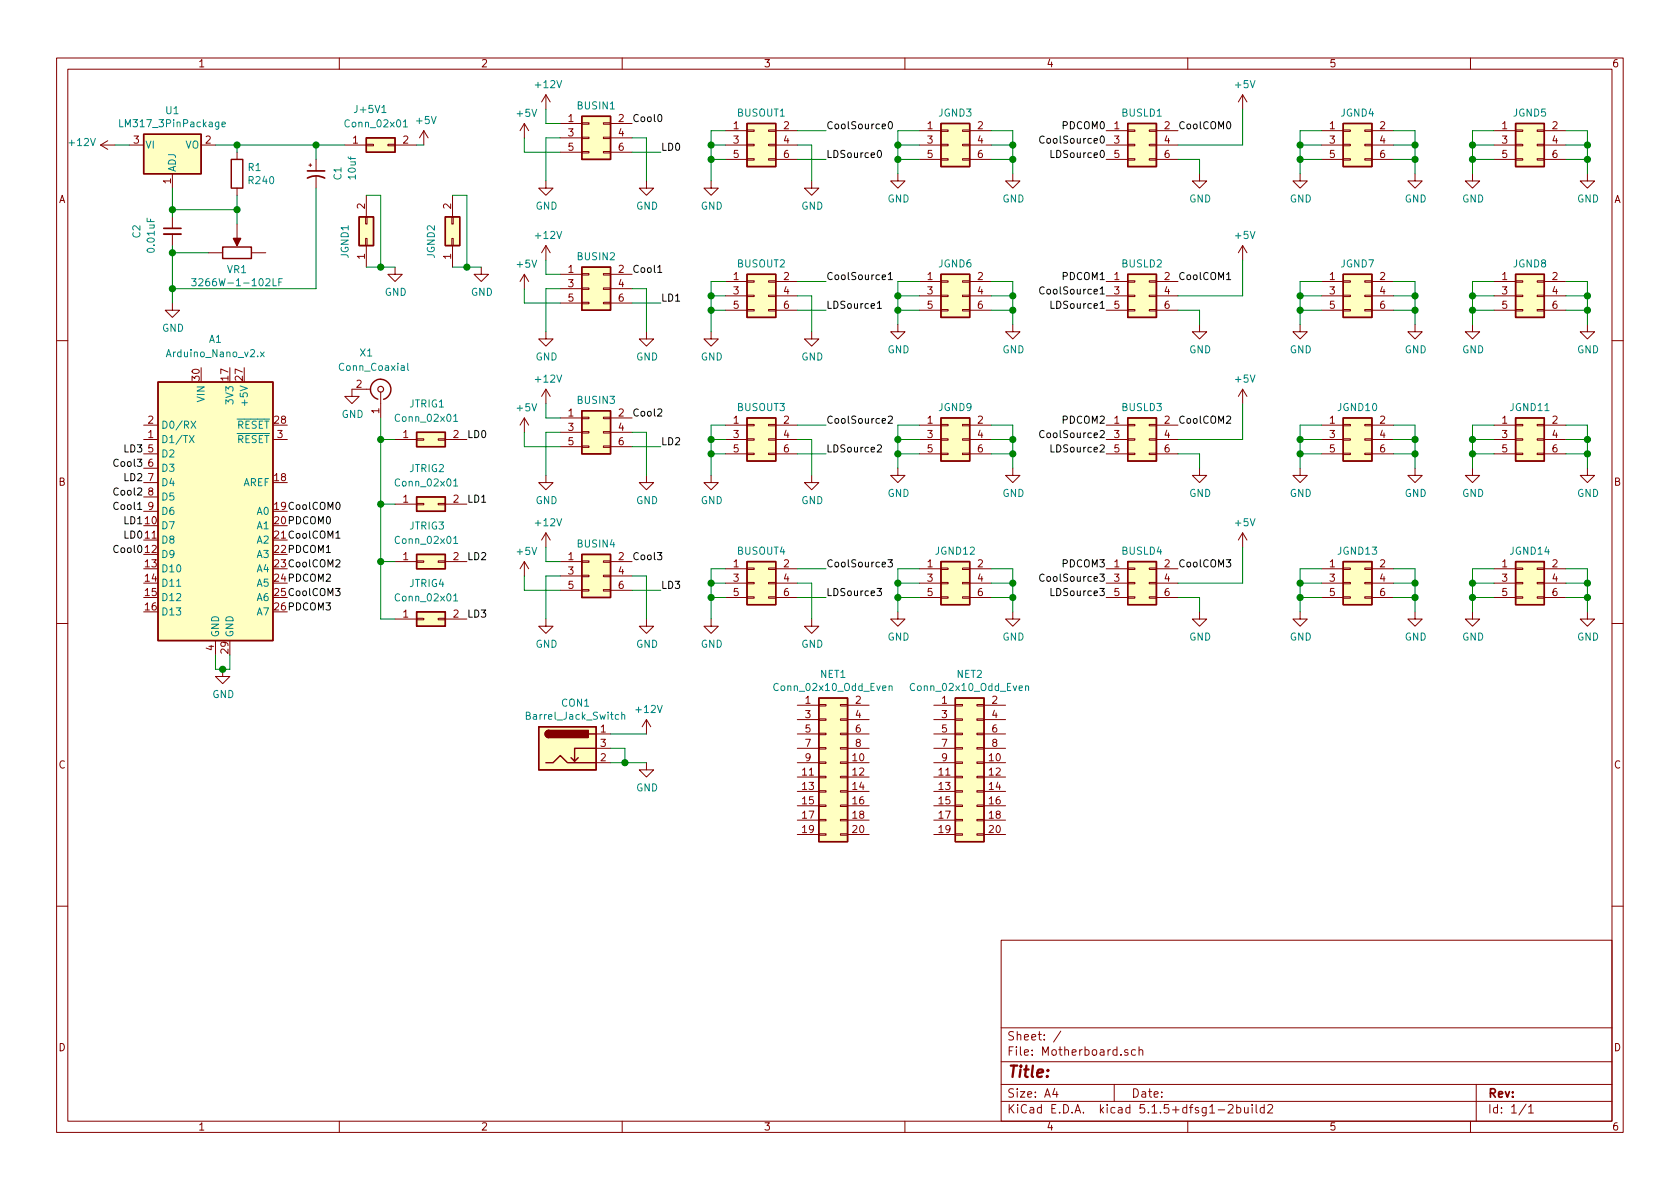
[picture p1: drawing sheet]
<svg xmlns="http://www.w3.org/2000/svg" width="297mm" height="210mm" viewBox="0 0 297 210" stroke-linecap="round" stroke-linejoin="round" font-family="sans-serif">
<g fill="none" stroke="#840000" stroke-width=".18">
<path d="M10 10.3h277v189.9h-277zM12 12.2h273v186.1h-273zM60 10.3v1.9M96.5 16.8v2.5M96.5 16.8l-.7 1.2M96.5 16.8l.8 1.2M110 10.3v1.9M160 10.3v1.9M210 10.3v1.9M219.7 16.8v2.5M219.7 16.8l-.8 1.2M219.7 16.8l.8 1.2"/>
<path d="M260 10.3v1.9M17.8 25.6h2.5M17.8 25.6l1.2 .8M19 24.9l-1.2 .7M22.9 25.6h2.5M30.5 30.7v2.6M30.5 38.3v2.1M35.6 25.6h2.5M41.9 26.9v1.3M41.9 33.3v1.2M41.9 39.6v2.6M54.6 29.2h.5"/>
<path d="M54.9 29v.5M55.9 28.2v2M55.9 31.2v2.1M61 25.6h3.8M64.6 38.3h.3v1.3h-.3zM64.8 25.5h1.2v.3h-1.2zM64.8 34.5v3.8M68.6 25.5h1.2v.3h-1.2zM69.8 25.6h3.9M74.9 23.1l-.7 1.3M74.9 23.1v2.5M74.9 23.1l.8 1.3"/>
<path d="M79.9 38.3h.2v1.3h-.2zM80 34.5v3.8M92.7 21.8v2.6M92.7 21.8l-.8 1.3M92.7 21.8l.8 1.3M96.5 32v1.3h1.3l-1.3 1.2-1.3-1.2h1.3M99.1 21.8h3.8M99.1 24.4h3.8M99.1 26.9h3.8M102.9 26.8h1.2v.2h-1.2zM102.9 21.7h1.2v.3h-1.2zM102.9 24.3h1.2v.2h-1.2z"/>
<path d="M106.7 26.8h1.2v.2h-1.2zM106.7 21.7h1.2v.3h-1.2zM106.7 24.3h1.2v.2h-1.2zM107.9 21.8h3.9M107.9 24.4h3.9M107.9 26.9h3.9M114.3 32v1.3h1.3l-1.3 1.2-1.3-1.2h1.3M125.7 32v1.3h1.3l-1.3 1.2-1.2-1.2h1.2M128.3 23.1h3.8M128.3 25.6h3.8M128.3 28.2h3.8M132.1 28.1h1.2v.2h-1.2z"/>
<path d="M132.1 23h1.2v.2h-1.2zM132.1 25.5h1.2v.3h-1.2zM135.9 28.1h1.3v.2h-1.3zM135.9 23h1.3v.2h-1.3zM135.9 25.5h1.3v.3h-1.3zM137.2 23.1h3.8M137.2 25.6h3.8M137.2 28.2h3.8M143.5 32v1.3h1.3l-1.3 1.2-1.3-1.2h1.3M158.7 30.7v1.3h1.3l-1.3 1.3-1.2-1.3h1.2M162.6 23.1h3.8M162.6 25.6h3.8"/>
<path d="M162.6 28.2h3.8M166.4 28.1h1.2v.2h-1.2zM166.4 23h1.2v.2h-1.2zM166.4 25.5h1.2v.3h-1.2zM170.2 28.1h1.2v.2h-1.2zM170.2 23h1.2v.2h-1.2zM170.2 25.5h1.2v.3h-1.2zM171.4 23.1h3.9M171.4 25.6h3.9M171.4 28.2h3.9M179.1 30.7v1.3h1.2l-1.2 1.3-1.3-1.3h1.3M195.6 23.1h3.8"/>
<path d="M195.6 25.6h3.8M195.6 28.2h3.8M199.4 28.1h1.3v.2h-1.3zM199.4 23h1.3v.2h-1.3zM199.4 25.5h1.3v.3h-1.3zM203.2 28.1h1.3v.2h-1.3zM203.2 23h1.3v.2h-1.3zM203.2 25.5h1.3v.3h-1.3zM204.5 23.1h3.8M204.5 25.6h3.8M204.5 28.2h3.8M212.1 30.7v1.3h1.3l-1.3 1.3-1.3-1.3h1.3"/>
<path d="M229.9 30.7v1.3h1.2l-1.2 1.3-1.3-1.3h1.3M233.7 23.1h3.8M233.7 25.6h3.8M233.7 28.2h3.8M237.5 28.1h1.3v.2h-1.3zM237.5 23h1.3v.2h-1.3zM237.5 25.5h1.3v.3h-1.3zM241.3 28.1h1.3v.2h-1.3zM241.3 23h1.3v.2h-1.3zM241.3 25.5h1.3v.3h-1.3zM242.6 23.1h3.8M242.6 25.6h3.8"/>
<path d="M242.6 28.2h3.8M250.2 30.7v1.3h1.3l-1.3 1.3-1.3-1.3h1.3M260.3 30.7v1.3h1.3l-1.3 1.3-1.2-1.3h1.2M264.2 23.1h3.8M264.2 25.6h3.8M264.2 28.2h3.8M268 28.1h1.2v.2h-1.2zM268 23h1.2v.2h-1.2zM268 25.5h1.2v.3h-1.2zM271.8 28.1h1.2v.2h-1.2zM271.8 23h1.2v.2h-1.2zM271.8 25.5h1.2v.3h-1.2z"/>
<path d="M273 23.1h3.9M273 25.6h3.9M273 28.2h3.9M280.7 30.7v1.3h1.2l-1.2 1.3-1.3-1.3h1.3M30.5 53.6v1.3h1.2l-1.2 1.2-1.3-1.2h1.3M30.5 41.4v2M36.8 44.7h2.6M44.4 44.7h2.6M64.6 42.2h.3v1.2h-.3zM64.8 43.4v3.8M69.8 47.2v1.3h1.3l-1.3 1.3-1.2-1.3h1.2M79.9 42.2h.2v1.2h-.2z"/>
<path d="M80 43.4v3.8M85.1 47.2v1.3h1.3l-1.3 1.3-1.3-1.3h1.3M92.7 48.5v2.5M92.7 48.5l-.8 1.3M92.7 48.5l.8 1.3M96.5 58.7v1.2h1.3l-1.3 1.3-1.3-1.3h1.3M96.5 43.4v2.6M96.5 43.4l-.7 1.3M96.5 43.4l.8 1.3M99.1 48.5h3.8M99.1 51h3.8M99.1 53.6h3.8"/>
<path d="M102.9 53.5h1.2v.2h-1.2zM102.9 48.4h1.2v.2h-1.2zM102.9 50.9h1.2v.3h-1.2zM106.7 53.5h1.2v.2h-1.2zM106.7 48.4h1.2v.2h-1.2zM106.7 50.9h1.2v.3h-1.2zM107.9 48.5h3.9M107.9 51h3.9M107.9 53.6h3.9M114.3 58.7v1.2h1.3l-1.3 1.3-1.3-1.3h1.3M125.7 58.7v1.2h1.3l-1.3 1.3-1.2-1.3h1.2M128.3 49.8h3.8"/>
<path d="M128.3 52.3h3.8M128.3 54.9h3.8M132.1 54.7h1.2v.3h-1.2zM132.1 49.7h1.2v.2h-1.2zM132.1 52.2h1.2v.2h-1.2zM135.9 54.7h1.3v.3h-1.3zM135.9 49.7h1.3v.2h-1.3zM135.9 52.2h1.3v.2h-1.3zM137.2 49.8h3.8M137.2 52.3h3.8M137.2 54.9h3.8M143.5 58.7v1.2h1.3l-1.3 1.3-1.3-1.3h1.3"/>
<path d="M158.7 57.4v1.3h1.3l-1.3 1.2-1.2-1.2h1.2M162.6 49.8h3.8M162.6 52.3h3.8M162.6 54.9h3.8M166.4 54.7h1.2v.3h-1.2zM166.4 49.7h1.2v.2h-1.2zM166.4 52.2h1.2v.2h-1.2zM170.2 54.7h1.2v.3h-1.2zM170.2 49.7h1.2v.2h-1.2zM170.2 52.2h1.2v.2h-1.2zM171.4 49.8h3.9M171.4 52.3h3.9"/>
<path d="M171.4 54.9h3.9M179.1 57.4v1.3h1.2l-1.2 1.2-1.3-1.2h1.3M195.6 49.8h3.8M195.6 52.3h3.8M195.6 54.9h3.8M199.4 54.7h1.3v.3h-1.3zM199.4 49.7h1.3v.2h-1.3zM199.4 52.2h1.3v.2h-1.3zM203.2 54.7h1.3v.3h-1.3zM203.2 49.7h1.3v.2h-1.3zM203.2 52.2h1.3v.2h-1.3zM204.5 49.8h3.8"/>
<path d="M204.5 52.3h3.8M204.5 54.9h3.8M212.1 57.4v1.3h1.3l-1.3 1.2-1.3-1.2h1.3M219.7 43.4v2.6M219.7 43.4l-.8 1.3M219.7 43.4l.8 1.3M229.9 57.4v1.3h1.2l-1.2 1.2-1.3-1.2h1.3M233.7 49.8h3.8M233.7 52.3h3.8M233.7 54.9h3.8M237.5 54.7h1.3v.3h-1.3zM237.5 49.7h1.3v.2h-1.3z"/>
<path d="M237.5 52.2h1.3v.2h-1.3zM241.3 54.7h1.3v.3h-1.3zM241.3 49.7h1.3v.2h-1.3zM241.3 52.2h1.3v.2h-1.3zM242.6 49.8h3.8M242.6 52.3h3.8M242.6 54.9h3.8M250.2 57.4v1.3h1.3l-1.3 1.2-1.3-1.2h1.3M260.3 57.4v1.3h1.3l-1.3 1.2-1.2-1.2h1.2M264.2 49.8h3.8M264.2 52.3h3.8M264.2 54.9h3.8"/>
<path d="M268 54.7h1.2v.3h-1.2zM268 49.7h1.2v.2h-1.2zM268 52.2h1.2v.2h-1.2zM271.8 54.7h1.2v.3h-1.2zM271.8 49.7h1.2v.2h-1.2zM271.8 52.2h1.2v.2h-1.2zM273 49.8h3.9M273 52.3h3.9M273 54.9h3.9M280.7 57.4v1.3h1.2l-1.2 1.2-1.3-1.2h1.3M10 60.2h2M25.4 75.2h2.5"/>
<path d="M25.4 77.7h2.5M48.3 77.7h2.5M65.5 68.8h-3.3v1.3h1.3l-1.3 1.3-1.2-1.3h1.2M67.3 69.3v4.6M69.8 77.7h3.9M73.7 77.6h1.2v.2h-1.2zM77.5 77.6h1.2v.2h-1.2zM78.7 77.7h3.8M92.7 73.9v2.5M92.7 73.9l-.8 1.3M92.7 73.9l.8 1.3M96.5 68.8v2.6"/>
<path d="M96.5 68.8l-.7 1.3M96.5 68.8l.8 1.3M99.1 73.9h3.8M99.1 76.4h3.8M99.1 79h3.8M102.9 78.9h1.2v.2h-1.2zM102.9 73.8h1.2v.2h-1.2zM102.9 76.3h1.2v.3h-1.2zM106.7 78.9h1.2v.2h-1.2zM106.7 73.8h1.2v.2h-1.2zM106.7 76.3h1.2v.3h-1.2zM107.9 73.9h3.9"/>
<path d="M107.9 76.4h3.9M107.9 79h3.9M128.3 75.2h3.8M128.3 77.7h3.8M132.1 75.1h1.2v.2h-1.2zM132.1 77.6h1.2v.2h-1.2zM135.9 75.1h1.3v.2h-1.3zM135.9 77.6h1.3v.2h-1.3zM137.2 75.2h3.8M137.2 77.7h3.8M162.6 75.2h3.8M162.6 77.7h3.8"/>
<path d="M166.4 75.1h1.2v.2h-1.2zM166.4 77.6h1.2v.2h-1.2zM170.2 75.1h1.2v.2h-1.2zM170.2 77.6h1.2v.2h-1.2zM171.4 75.2h3.9M171.4 77.7h3.9M195.6 75.2h3.8M195.6 77.7h3.8M199.4 75.1h1.3v.2h-1.3zM199.4 77.6h1.3v.2h-1.3zM203.2 75.1h1.3v.2h-1.3zM203.2 77.6h1.3v.2h-1.3z"/>
<path d="M204.5 75.2h3.8M204.5 77.7h3.8M219.7 68.8v2.6M219.7 68.8l-.8 1.3M219.7 68.8l.8 1.3M233.7 75.2h3.8M233.7 77.7h3.8M237.5 75.1h1.3v.2h-1.3zM237.5 77.6h1.3v.2h-1.3zM241.3 75.1h1.3v.2h-1.3zM241.3 77.6h1.3v.2h-1.3zM242.6 75.2h3.8"/>
<path d="M242.6 77.7h3.8M264.2 75.2h3.8M264.2 77.7h3.8M268 75.1h1.2v.2h-1.2zM268 77.6h1.2v.2h-1.2zM271.8 75.1h1.2v.2h-1.2zM271.8 77.6h1.2v.2h-1.2zM273 75.2h3.9M273 77.7h3.9M285 60.2h2M25.4 80.3h2.5M25.4 82.8h2.5"/>
<path d="M25.4 85.3h2.5M25.4 87.9h2.5M25.4 90.4h2.5M69.8 99.3h3.9M69.8 89.1h3.9M73.7 99.2h1.2v.2h-1.2zM73.7 89h1.2v.3h-1.2zM77.5 99.2h1.2v.2h-1.2zM77.5 89h1.2v.3h-1.2zM78.7 99.3h3.8M78.7 89.1h3.8M92.7 99.3l-.8 1.3"/>
<path d="M92.7 99.3v2.5M92.7 99.3l.8 1.3M96.5 84.1v1.2h1.3l-1.3 1.3-1.3-1.3h1.3M96.5 94.2l-.7 1.3M96.5 94.2v2.6M96.5 94.2l.8 1.3M99.1 99.3h3.8M102.9 99.2h1.2v.2h-1.2zM106.7 99.2h1.2v.2h-1.2zM107.9 99.3h3.9M114.3 84.1v1.2h1.3l-1.3 1.3-1.3-1.3h1.3M125.7 84.1v1.2h1.3l-1.3 1.3-1.2-1.3h1.2"/>
<path d="M128.3 80.3h3.8M132.1 80.1h1.2v.3h-1.2zM135.9 80.1h1.3v.3h-1.3zM137.2 80.3h3.8M143.5 84.1v1.2h1.3l-1.3 1.3-1.3-1.3h1.3M158.7 82.8v1.3h1.3l-1.3 1.2-1.2-1.2h1.2M162.6 80.3h3.8M166.4 80.1h1.2v.3h-1.2zM170.2 80.1h1.2v.3h-1.2zM171.4 80.3h3.9M179.1 82.8v1.3h1.2l-1.2 1.2-1.3-1.2h1.3M195.6 80.3h3.8"/>
<path d="M199.4 80.1h1.3v.3h-1.3zM203.2 80.1h1.3v.3h-1.3zM204.5 80.3h3.8M212.1 82.8v1.3h1.3l-1.3 1.2-1.3-1.2h1.3M219.7 94.2l-.8 1.3M219.7 94.2v2.6M219.7 94.2l.8 1.3M229.9 82.8v1.3h1.2l-1.2 1.2-1.3-1.2h1.3M233.7 80.3h3.8M237.5 80.1h1.3v.3h-1.3zM241.3 80.1h1.3v.3h-1.3zM242.6 80.3h3.8"/>
<path d="M250.2 82.8v1.3h1.3l-1.3 1.2-1.3-1.2h1.3M260.3 82.8v1.3h1.3l-1.3 1.2-1.2-1.2h1.2M264.2 80.3h3.8M268 80.1h1.2v.3h-1.2zM271.8 80.1h1.2v.3h-1.2zM273 80.3h3.9M280.7 82.8v1.3h1.2l-1.2 1.2-1.3-1.2h1.3M10 110.3h2M38.1 113.3v2.5M39.4 118.4v1.2h1.2l-1.2 1.3-1.3-1.3h1.3M69.8 109.5h3.9M73.7 109.3h1.2v.3h-1.2z"/>
<path d="M77.5 109.3h1.2v.3h-1.2zM78.7 109.5h3.8M96.5 109.5v1.2h1.3l-1.3 1.3-1.3-1.3h1.3M99.1 101.8h3.8M99.1 104.4h3.8M102.9 104.3h1.2v.2h-1.2zM102.9 101.7h1.2v.3h-1.2zM106.7 104.3h1.2v.2h-1.2zM106.7 101.7h1.2v.3h-1.2zM107.9 101.8h3.9M107.9 104.4h3.9M114.3 109.5v1.2h1.3l-1.3 1.3-1.3-1.3h1.3"/>
<path d="M125.7 109.5v1.2h1.3l-1.3 1.3-1.2-1.3h1.2M128.3 100.6h3.8M128.3 103.1h3.8M128.3 105.7h3.8M132.1 105.5h1.2v.3h-1.2zM132.1 100.5h1.2v.2h-1.2zM132.1 103h1.2v.2h-1.2zM135.9 105.5h1.3v.3h-1.3zM135.9 100.5h1.3v.2h-1.3zM135.9 103h1.3v.2h-1.3zM137.2 100.6h3.8M137.2 103.1h3.8"/>
<path d="M137.2 105.7h3.8M143.5 109.5v1.2h1.3l-1.3 1.3-1.3-1.3h1.3M158.7 108.2v1.3h1.3l-1.3 1.2-1.2-1.2h1.2M162.6 100.6h3.8M162.6 103.1h3.8M162.6 105.7h3.8M166.4 105.5h1.2v.3h-1.2zM166.4 100.5h1.2v.2h-1.2zM166.4 103h1.2v.2h-1.2zM170.2 105.5h1.2v.3h-1.2zM170.2 100.5h1.2v.2h-1.2zM170.2 103h1.2v.2h-1.2z"/>
<path d="M171.4 100.6h3.9M171.4 103.1h3.9M171.4 105.7h3.9M179.1 108.2v1.3h1.2l-1.2 1.2-1.3-1.2h1.3M195.6 100.6h3.8M195.6 103.1h3.8M195.6 105.7h3.8M199.4 105.5h1.3v.3h-1.3zM199.4 100.5h1.3v.2h-1.3zM199.4 103h1.3v.2h-1.3zM203.2 105.5h1.3v.3h-1.3zM203.2 100.5h1.3v.2h-1.3z"/>
<path d="M203.2 103h1.3v.2h-1.3zM204.5 100.6h3.8M204.5 103.1h3.8M204.5 105.7h3.8M212.1 108.2v1.3h1.3l-1.3 1.2-1.3-1.2h1.3M229.9 108.2v1.3h1.2l-1.2 1.2-1.3-1.2h1.3M233.7 100.6h3.8M233.7 103.1h3.8M233.7 105.7h3.8M237.5 105.5h1.3v.3h-1.3zM237.5 100.5h1.3v.2h-1.3zM237.5 103h1.3v.2h-1.3z"/>
<path d="M241.3 105.5h1.3v.3h-1.3zM241.3 100.5h1.3v.2h-1.3zM241.3 103h1.3v.2h-1.3zM242.6 100.6h3.8M242.6 103.1h3.8M242.6 105.7h3.8M250.2 108.2v1.3h1.3l-1.3 1.2-1.3-1.2h1.3M260.3 108.2v1.3h1.3l-1.3 1.2-1.2-1.2h1.2M264.2 100.6h3.8M264.2 103.1h3.8M264.2 105.7h3.8M268 105.5h1.2v.3h-1.2z"/>
<path d="M268 100.5h1.2v.2h-1.2zM268 103h1.2v.2h-1.2zM271.8 105.5h1.2v.3h-1.2zM271.8 100.5h1.2v.2h-1.2zM271.8 103h1.2v.2h-1.2zM273 100.6h3.9M273 103.1h3.9M273 105.7h3.9M280.7 108.2v1.3h1.2l-1.2 1.2-1.3-1.2h1.3M285 110.3h2M105.4 134.9h2.5M105.4 129.8h2.5"/>
<path d="M105.4 132.3h2.5M114.3 134.9v1.2h1.3l-1.3 1.3-1.3-1.3h1.3M114.3 127.2l-.8 1.3M114.3 127.2v2.6M114.3 127.2l.8 1.3M141 124.7h3.8M141 134.9h3.8M141 137.4h3.8M141 139.9h3.8M141 127.2h3.8M141 129.8h3.8M141 132.3h3.8"/>
<path d="M144.8 139.8h1.2v.3h-1.2zM144.8 137.3h1.2v.2h-1.2zM144.8 132.2h1.2v.3h-1.2zM144.8 129.7h1.2v.2h-1.2zM144.8 127.1h1.2v.3h-1.2zM144.8 124.6h1.2v.2h-1.2zM144.8 134.7h1.2v.3h-1.2zM148.6 139.8h1.3v.3h-1.3zM148.6 137.3h1.3v.2h-1.3zM148.6 132.2h1.3v.3h-1.3zM148.6 129.7h1.3v.2h-1.3zM148.6 127.1h1.3v.3h-1.3z"/>
<path d="M148.6 124.6h1.3v.2h-1.3zM148.6 134.7h1.3v.3h-1.3zM149.9 124.7h3.8M149.9 134.9h3.8M149.9 137.4h3.8M149.9 139.9h3.8M149.9 127.2h3.8M149.9 129.8h3.8M149.9 132.3h3.8M165.1 124.7h3.8M165.1 134.9h3.8M165.1 137.4h3.8"/>
<path d="M165.1 139.9h3.8M165.1 127.2h3.8M165.1 129.8h3.8M165.1 132.3h3.8M168.9 139.8h1.3v.3h-1.3zM168.9 137.3h1.3v.2h-1.3zM168.9 132.2h1.3v.3h-1.3zM168.9 129.7h1.3v.2h-1.3zM168.9 127.1h1.3v.3h-1.3zM168.9 124.6h1.3v.2h-1.3zM168.9 134.7h1.3v.3h-1.3zM172.7 139.8h1.3v.3h-1.3z"/>
<path d="M172.7 137.3h1.3v.2h-1.3zM172.7 132.2h1.3v.3h-1.3zM172.7 129.7h1.3v.2h-1.3zM172.7 127.1h1.3v.3h-1.3zM172.7 124.6h1.3v.2h-1.3zM172.7 134.7h1.3v.3h-1.3zM174 124.7h3.8M174 134.9h3.8M174 137.4h3.8M174 139.9h3.8M174 127.2h3.8M174 129.8h3.8"/>
<path d="M174 132.3h3.8M141 142.5h3.8M141 145h3.8M141 147.6h3.8M144.8 142.4h1.2v.2h-1.2zM144.8 144.9h1.2v.3h-1.2zM144.8 147.4h1.2v.3h-1.2zM148.6 142.4h1.3v.2h-1.3zM148.6 144.9h1.3v.3h-1.3zM148.6 147.4h1.3v.3h-1.3zM149.9 142.5h3.8M149.9 145h3.8"/>
<path d="M149.9 147.6h3.8M165.1 142.5h3.8M165.1 145h3.8M165.1 147.6h3.8M168.9 142.4h1.3v.2h-1.3zM168.9 144.9h1.3v.3h-1.3zM168.9 147.4h1.3v.3h-1.3zM172.7 142.4h1.3v.2h-1.3zM172.7 144.9h1.3v.3h-1.3zM172.7 147.4h1.3v.3h-1.3zM174 142.5h3.8M174 145h3.8"/>
<path d="M174 147.6h3.8M10 160.2h2M177 166.3h108v32h-108zM285 160.2h2M60 198.3v1.9M110 198.3v1.9M160 198.3v1.9M177 194.8h108M177 191.8h108M177 187.8h108M177 181.8h108M186.5 192.5l-.4 1h1"/>
<path d="M186.8 193v1M187.6 182.3l-1.3 2M197 191.8v3M199.4 185.7a.37 .37 0 0 0-.6 .1l.1 .2 .5 .2 .1 .1-.2 .3-.5-.1M200.8 185.7l-.5-.1-.2 .3 .1 .6h.6M201.4 185.7h.1a.37 .37 0 0 1 .6 .1v.8M201.4 185.1v1.5M210 198.3v1.9M215.4 196.3h1.1M217.2 195.5l.2-.2h.4l.2 .5-.9 1h.9M218.7 195.9l.4-.1 .3 .3-.1 .6h-.6M218.7 195.3v1.5"/>
<path d="M220 195.8l.1 .9 .3 .1 .3-.1M220.7 195.8v1M221.4 195.3v.2M221.4 195.8v1M222.1 195.3v1.3l.2 .2M223.5 195.9l-.4-.1-.3 .3 .1 .6 .2 .1 .4-.1M223.5 195.3v1.5M224.2 195.5l.2-.2h.3l.3 .5-.9 1h.9M260 198.3v1.9M261 191.8v6.5M269.8 195.2l-1.2 2M270.3 195.8l.4-.5v1.5"/>
<path d="M270.3 196.8h.8"/>
</g>
<g fill="#ffffc2" stroke="#ffffc2" stroke-width=".18">
<path d="M102.9 98h5v7.7h-5z"/>
<path d="M268 21.8h5v7.7h-5z"/>
<path d="M199.4 99.3h5.1v7.6h-5.1z"/>
<path d="M166.4 73.9h5v7.6h-5z"/>
<path d="M102.9 20.6h5v7.6h-5z"/>
<path d="M268 99.3h5v7.6h-5z"/>
<path d="M199.4 48.5h5.1v7.6h-5.1z"/>
<path d="M237.5 99.3h5.1v7.6h-5.1z"/>
<path d="M132.1 21.8h5.1v7.7h-5.1z"/>
<path d="M132.1 99.3h5.1v7.6h-5.1z"/>
<path d="M237.5 21.8h5.1v7.7h-5.1z"/>
<path d="M102.9 72.6h5v7.7h-5z"/>
<path d="M268 48.5h5v7.6h-5z"/>
<path d="M237.5 48.5h5.1v7.6h-5.1z"/>
<path d="M199.4 73.9h5.1v7.6h-5.1z"/>
<path d="M166.4 48.5h5v7.6h-5z"/>
<path d="M268 73.9h5v7.6h-5z"/>
<path d="M102.9 47.2h5v7.7h-5z"/>
<path d="M73.7 98h5v2.6h-5z"/>
<path d="M237.5 73.9h5.1v7.6h-5.1z"/>
<path d="M132.1 73.9h5.1v7.6h-5.1z"/>
<path d="M132.1 48.5h5.1v7.6h-5.1z"/>
<path d="M63.5 38.3h2.5v5.1h-2.5z"/>
<path d="M64.8 24.4h5v2.5h-5z"/>
<path d="M166.4 99.3h5v7.6h-5z"/>
<path d="M199.4 21.8h5.1v7.7h-5.1z"/>
<path d="M144.8 123.4h5.1v25.4h-5.1z"/>
<path d="M95.2 128.5h10.2v7.6h-10.2z"/>
<path d="M27.9 67.6h20.4v45.7h-20.4z"/>
<path d="M25.4 23.7h10.2v7h-10.2z"/>
<path d="M166.4 21.8h5v7.7h-5z"/>
<path d="M168.9 123.4h5.1v25.4h-5.1z"/>
<path d="M73.7 87.9h5v2.5h-5z"/>
<path d="M73.7 76.4h5v2.6h-5z"/>
<path d="M73.7 108.2h5v2.5h-5z"/>
<path d="M78.7 38.3h2.6v5.1h-2.6z"/>
</g>
<g fill="none" stroke="#840000" stroke-width=".25">
<path d="M25.4 23.7h10.2v7h-10.2zM40.9 28.2h2v5.1h-2zM63.5 38.3h2.5v5.1h-2.5zM64.8 24.4h5v2.5h-5zM78.7 38.3h2.6v5.1h-2.6zM102.9 20.6h5v7.6h-5zM132.1 21.8h5.1v7.7h-5.1zM166.4 21.8h5v7.7h-5zM199.4 21.8h5.1v7.7h-5.1zM237.5 21.8h5.1v7.7h-5.1zM268 21.8h5v7.7h-5zM39.4 43.7h5v2h-5z"/>
<path d="M102.9 47.2h5v7.7h-5zM132.1 48.5h5.1v7.6h-5.1zM166.4 48.5h5v7.6h-5zM199.4 48.5h5.1v7.6h-5.1zM237.5 48.5h5.1v7.6h-5.1zM268 48.5h5v7.6h-5zM27.9 67.6h20.4v45.7h-20.4zM66.8 70.6a1.8 1.8 0 0 1-.9-2.8 1.8 1.8 0 0 1 2.9 .1 1.8 1.8 0 0 1-1 2.7M73.7 76.4h5v2.6h-5zM102.9 72.6h5v7.7h-5zM132.1 73.9h5.1v7.6h-5.1zM166.4 73.9h5v7.6h-5z"/>
<path d="M199.4 73.9h5.1v7.6h-5.1zM237.5 73.9h5.1v7.6h-5.1zM268 73.9h5v7.6h-5zM73.7 98h5v2.6h-5zM73.7 87.9h5v2.5h-5zM102.9 98h5v7.7h-5zM132.1 99.3h5.1v7.6h-5.1zM166.4 99.3h5v7.6h-5zM199.4 99.3h5.1v7.6h-5.1zM237.5 99.3h5.1v7.6h-5.1zM268 99.3h5v7.6h-5zM73.7 108.2h5v2.5h-5z"/>
<path d="M95.2 128.5h10.2v7.6h-10.2zM96.5 134.9h1.3l1.3-1.3 1.2 1.3h5.1M97 129.2a.63 .63 0 0 0-.6 .6 .63 .63 0 0 0 .6 .6M102.2 134l-.6 .6M104.1 129.8h1.3M105.4 132.3h-3.8v2.3l-.6-.6M144.8 123.4h5.1v25.4h-5.1zM168.9 123.4h5.1v25.4h-5.1z"/>
</g>
<g fill="none" stroke="#008484" stroke-width=".18">
<path d="M21.2 21.2v1.2h.6M39.2 22l.7-.1-.1-.3h-.4l-.2 .2 .1 .6h.5M71.3 21.5l.4-.3v1.2M71.3 22.4h.7M33.9 49.3h.8l-.5 .5 .4 .1v.5l-.2 .1-.5-.1M48.3 49.3v1.2h.6M49.3 49.9h.4M49.9 49.3h-.6v1.2M33.5 77l.8 1.3M33.8 74.5l.8 1.2M34.3 77l-.8 1.3M34.6 74.5l-.8 1.2"/>
<path d="M46.1 62.2l.6 .9M46.7 62.2l-.6 .9M72.1 64.2v1.1l.2 .2M80.2 73.6l.4-.4v1.3M80.2 74.5h.7M80.2 95.2l.4-.4v1.3M80.2 85l.4-.3v1.2M80.2 96.1h.7M80.2 85.9h.7M80.2 105.4l.4-.4v1.3M80.2 106.3h.7M109.9 126.5l.2-.1h.3l.1 .8"/>
<path d="M109.9 125.9v1.3M157.2 121.4l.2-.1h.3v.8M157.2 121.3v.8M181.3 121.4l.2-.1h.3l.1 .8M181.3 121.3v.8"/>
</g>
<g fill="#840000" stroke="#840000" stroke-width=".25">
<path d="M41.3 42.2h1.2l-.6 1.2z"/>
<path d="M96.6 129.3l.4-.1v1.2a.64 .64 0 0 1-.6-.4 .64 .64 0 0 1 .2-.7z"/>
<path d="M97 129.2h7v1.2h-7z"/>
</g>
<circle cx="67.3" cy="68.8" r=".51" fill="none" stroke="#840000" stroke-width=".2"/>
<path d="M54.4 31.5a3.2 3.2 0 0 1 3 0M54.4 30.2h3M29 40.4h3" fill="none" stroke="#840000" stroke-width=".3"/>
<path d="M29 41.4h3" fill="none" stroke="#840000" stroke-width=".33"/>
<g fill="none" stroke="#008400" stroke-width=".18">
<path d="M96.5 19.3v2.5h2.6M219.7 19.3v6.3h-11.4M20.3 25.6h2.6M30.5 33.3v5M30.5 37.1h11.4M38.1 25.6h22.9M41.9 25.6v1.3M41.9 34.5v5.1M55.9 33.3v17.7h-25.4M55.9 25.6v2.6M64.8 34.5h2.5v12.7M73.7 25.6h1.2"/>
<path d="M80 34.5h2.5v12.7M92.7 24.4v2.5h6.4M99.1 24.4h-2.6v7.6M111.8 24.4h2.5v7.6M111.8 26.9h5M125.7 25.6h2.6M125.7 28.2h2.6M128.3 23.1h-2.6v8.9M141 25.6h2.5v6.4M141 28.2h5M141 23.1h5M158.7 25.6h3.9"/>
<path d="M158.7 28.2h3.9M162.6 23.1h-3.9v7.6M175.3 23.1h3.8v7.6M175.3 25.6h3.8M175.3 28.2h3.8M208.3 28.2h3.8v2.5M229.9 25.6h3.8M229.9 28.2h3.8M233.7 23.1h-3.8v7.6M246.4 23.1h3.8v7.6M246.4 25.6h3.8M246.4 28.2h3.8"/>
<path d="M260.3 25.6h3.9M260.3 28.2h3.9M264.2 23.1h-3.9v7.6M276.9 23.1h3.8v7.6M276.9 25.6h3.8M276.9 28.2h3.8M30.5 43.4v10.2M30.5 44.7h6.3M64.8 47.2h5M80 47.2h5.1M92.7 51v2.6h6.4M96.5 46v2.5h2.6"/>
<path d="M99.1 51h-2.6v7.7M111.8 51h2.5v7.7M111.8 53.6h5M125.7 52.3h2.6M125.7 54.9h2.6M128.3 49.8h-2.6v8.9M141 52.3h2.5v6.4M141 54.9h5M141 49.8h5M158.7 52.3h3.9M158.7 54.9h3.9M162.6 49.8h-3.9v7.6"/>
<path d="M175.3 52.3h3.8M175.3 54.9h3.8M175.3 49.8h3.8v7.6M208.3 54.9h3.8v2.5M219.7 46v6.3h-11.4M229.9 52.3h3.8M229.9 54.9h3.8M233.7 49.8h-3.8v7.6M246.4 49.8h3.8v7.6M246.4 52.3h3.8M246.4 54.9h3.8M260.3 52.3h3.9"/>
<path d="M260.3 54.9h3.9M264.2 49.8h-3.9v7.6M276.9 49.8h3.8v7.6M276.9 52.3h3.8M276.9 54.9h3.8M67.3 77.7h2.5M67.3 73.9v35.6h2.5M92.7 76.4v2.6h6.4M96.5 71.4v2.5h2.6M99.1 76.4h-2.6v7.7M111.8 79h5M111.8 76.4h2.5v7.7"/>
<path d="M125.7 77.7h2.6M128.3 75.2h-2.6v8.9M141 75.2h5M141 77.7h2.5v6.4M158.7 77.7h3.9M162.6 75.2h-3.9v7.6M175.3 75.2h3.8v7.6M175.3 77.7h3.8M219.7 71.4v6.3h-11.4M229.9 77.7h3.8M233.7 75.2h-3.8v7.6M246.4 75.2h3.8v7.6"/>
<path d="M246.4 77.7h3.8M260.3 77.7h3.9M264.2 75.2h-3.9v7.6M276.9 75.2h3.8v7.6M276.9 77.7h3.8M67.3 99.3h2.5M67.3 89.1h2.5M96.5 96.8v2.5h2.6M125.7 80.3h2.6M141 80.3h5M158.7 80.3h3.9M175.3 80.3h3.8"/>
<path d="M208.3 80.3h3.8v2.5M219.7 96.8v6.3h-11.4M229.9 80.3h3.8M246.4 80.3h3.8M260.3 80.3h3.9M276.9 80.3h3.8M38.1 115.8v2.6h2.5v-2.6M92.7 101.8v2.6h6.4M99.1 101.8h-2.6v7.7M111.8 101.8h2.5v7.7M111.8 104.4h5M125.7 105.7h2.6"/>
<path d="M125.7 103.1h2.6M128.3 100.6h-2.6v8.9M141 105.7h5M141 103.1h2.5v6.4M141 100.6h5M158.7 105.7h3.9M158.7 103.1h3.9M162.6 100.6h-3.9v7.6M175.3 105.7h3.8M175.3 100.6h3.8v7.6M175.3 103.1h3.8M208.3 105.7h3.8v2.5"/>
<path d="M229.9 105.7h3.8M229.9 103.1h3.8M233.7 100.6h-3.8v7.6M246.4 100.6h3.8v7.6M246.4 105.7h3.8M246.4 103.1h3.8M260.3 105.7h3.9M260.3 103.1h3.9M264.2 100.6h-3.9v7.6M276.9 100.6h3.8v7.6M276.9 105.7h3.8M276.9 103.1h3.8"/>
<path d="M107.9 132.3h2.6v2.6M107.9 129.8h6.4M107.9 134.9h6.4"/>
</g>
<g fill="none" stroke="#000" stroke-width=".18">
<path d="M116.4 20.4l.2-.2a.69 .69 0 0 1 .4 .7 .69 .69 0 0 1-.4 .6l-.2-.1-.1-.4zM155.2 26.7l.2-.1a.67 .67 0 0 1 .5 .6 .67 .67 0 0 1-.5 .7l-.3-.5zM157.2 21.6l.2-.1a.67 .67 0 0 1 .4 .6 .67 .67 0 0 1-.4 .7l-.4-.5zM184.6 24.2a.6 .6 0 0 0-.8 .4 .6 .6 0 0 0 .6 .7l.2-.1M217 21.6l.2-.1a.67 .67 0 0 1 .4 .6 .67 .67 0 0 1-.4 .7 .83 .83 0 0 1-.2-1.2zM116.3 47.3l.4-.4v1.3M116.3 48.2h.7M155.1 53.6l.4-.3v1.2M155.1 54.5h.8M156 49l.6-.1-.1-.2-.3-.1-.2 .2v.6h.5M157 48.5l.4-.3v1.2M157 49.4h.8"/>
<path d="M184.6 50.8a.6 .6 0 0 0-.8 .5 .6 .6 0 0 0 .6 .7l.2-.1M194.5 52h.7M216.9 49.4h.7M116.3 72.4l.5-.1 .2 .4v.2l-.8 .7h.8M155.1 78.8l.5-.1 .3 .3-.8 .9h.8M157 73.7l.6-.1 .2 .3-.1 .2-.7 .7h.8M184.6 76.2a.6 .6 0 0 0-.8 .5 .6 .6 0 0 0 .6 .7l.2-.1M216.9 73.7l.4-.1 .3 .3-.8 .9h.8M59.4 99.1l.5-.1 .2 .3-.8 .9h.8M59.4 95.2h.7M59.5 88.9l.2-.1a.67 .67 0 0 1 .4 .7 .67 .67 0 0 1-.4 .6l-.3-.5zM116.2 97.7h.8l-.4 .5 .4 .1-.1 .6-.5 .1-.2-.1"/>
<path d="M157 99h.8l-.4 .5 .3 .1v.5l-.1 .1-.6-.1M216.8 99h.8l-.4 .5 .3 .1 .1 .4-.3 .2-.5-.1M59.3 104.1h.8l-.4 .4 .3 .2 .1 .4-.2 .2-.6-.1M155.1 104.1h.8l-.5 .4 .4 .2 .1 .4-.3 .2-.5-.1M184.6 101.6a.6 .6 0 0 0-.8 .5 .6 .6 0 0 0 .6 .7l.2-.1"/>
</g>
<g fill="#008400" stroke="#008400" stroke-width=".25">
<circle cx="280.7" cy="25.6" r=".51"/>
<circle cx="30.5" cy="51" r=".51"/>
<circle cx="179.1" cy="105.7" r=".51"/>
<circle cx="179.1" cy="103.1" r=".51"/>
<circle cx="30.5" cy="44.7" r=".51"/>
<circle cx="158.8" cy="103.1" r=".51"/>
<circle cx="67.3" cy="99.3" r=".51"/>
<circle cx="158.8" cy="105.7" r=".51"/>
<circle cx="30.5" cy="37.1" r=".51"/>
<circle cx="67.3" cy="89.1" r=".51"/>
<circle cx="41.9" cy="37.1" r=".51"/>
<circle cx="39.4" cy="118.4" r=".51"/>
<circle cx="55.9" cy="25.6" r=".51"/>
<circle cx="82.6" cy="47.2" r=".51"/>
<circle cx="67.3" cy="77.7" r=".51"/>
<circle cx="67.3" cy="47.2" r=".51"/>
<circle cx="41.9" cy="25.6" r=".51"/>
<circle cx="125.7" cy="77.7" r=".51"/>
<circle cx="158.8" cy="25.6" r=".51"/>
<circle cx="158.8" cy="28.2" r=".51"/>
<circle cx="260.3" cy="80.3" r=".51"/>
<circle cx="260.3" cy="77.7" r=".51"/>
<circle cx="280.7" cy="77.7" r=".51"/>
<circle cx="280.7" cy="80.3" r=".51"/>
<circle cx="229.9" cy="80.3" r=".51"/>
<circle cx="229.9" cy="77.7" r=".51"/>
<circle cx="250.2" cy="77.7" r=".51"/>
<circle cx="250.2" cy="80.3" r=".51"/>
<circle cx="125.7" cy="54.9" r=".51"/>
<circle cx="125.7" cy="52.3" r=".51"/>
<circle cx="179.1" cy="80.3" r=".51"/>
<circle cx="125.7" cy="80.3" r=".51"/>
<circle cx="250.2" cy="54.9" r=".51"/>
<circle cx="250.2" cy="52.3" r=".51"/>
<circle cx="229.9" cy="52.3" r=".51"/>
<circle cx="229.9" cy="54.9" r=".51"/>
<circle cx="280.7" cy="54.9" r=".51"/>
<circle cx="280.7" cy="52.3" r=".51"/>
<circle cx="260.3" cy="52.3" r=".51"/>
<circle cx="260.3" cy="54.9" r=".51"/>
<circle cx="158.8" cy="54.9" r=".51"/>
<circle cx="158.8" cy="52.3" r=".51"/>
<circle cx="179.1" cy="54.9" r=".51"/>
<circle cx="250.2" cy="28.2" r=".51"/>
<circle cx="260.3" cy="105.7" r=".51"/>
<circle cx="260.3" cy="103.1" r=".51"/>
<circle cx="280.7" cy="103.1" r=".51"/>
<circle cx="280.7" cy="105.7" r=".51"/>
<circle cx="229.9" cy="105.7" r=".51"/>
<circle cx="125.7" cy="28.2" r=".51"/>
<circle cx="229.9" cy="103.1" r=".51"/>
<circle cx="125.7" cy="25.6" r=".51"/>
<circle cx="250.2" cy="103.1" r=".51"/>
<circle cx="250.2" cy="105.7" r=".51"/>
<circle cx="125.7" cy="103.1" r=".51"/>
<circle cx="125.7" cy="105.7" r=".51"/>
<circle cx="110.5" cy="134.9" r=".51"/>
<circle cx="250.2" cy="25.6" r=".51"/>
<circle cx="229.9" cy="25.6" r=".51"/>
<circle cx="229.9" cy="28.2" r=".51"/>
<circle cx="280.7" cy="28.2" r=".51"/>
<circle cx="179.1" cy="52.3" r=".51"/>
<circle cx="260.3" cy="25.6" r=".51"/>
<circle cx="260.3" cy="28.2" r=".51"/>
<circle cx="158.8" cy="80.3" r=".51"/>
<circle cx="158.8" cy="77.7" r=".51"/>
<circle cx="179.1" cy="28.2" r=".51"/>
<circle cx="179.1" cy="25.6" r=".51"/>
<circle cx="179.1" cy="77.7" r=".51"/>
</g>
<text font-size="2.8" fill="#840000" x="178" y="190.5">Title:</text>
<g font-size="2.1" fill="#840000">
<text x="178" y="184">Sheet: /</text>
<text x="178" y="186.7">File: Motherboard.sch</text>
<text x="178" y="196.9">KiCad E.D.A. kicad 5.1.5+dfsg1-2build2</text>
<text x="178" y="194.1">Size: A4</text>
<text x="200" y="194.1">Date:</text>
<text x="263" y="194.1">Rev:</text>
<text x="263" y="196.9">Id: 1/1</text>
</g>
<g font-size="1.8" fill="#840000">
<text x="35" y="11.9">1</text>
<text x="85" y="11.9">2</text>
<text x="135" y="11.9">3</text>
<text x="185" y="11.9">4</text>
<text x="235" y="11.9">5</text>
<text x="285" y="11.9">6</text>
<text x="100.5" y="21.6">1</text>
<text x="109.4" y="21.6">2</text>
<text x="129.7" y="22.9">1</text>
<text x="138.6" y="22.9">2</text>
<text x="164" y="22.9">1</text>
<text x="172.9" y="22.9">2</text>
<text x="197" y="22.9">1</text>
<text x="205.9" y="22.9">2</text>
<text x="235.1" y="22.9">1</text>
<text x="244" y="22.9">2</text>
<text x="265.6" y="22.9">1</text>
<text x="274.5" y="22.9">2</text>
<text x="23.6" y="25.4">3</text>
<text x="36.3" y="25.4">2</text>
<text x="62.4" y="25.4">1</text>
<text x="71.3" y="25.4">2</text>
<text x="100.5" y="24.1">3</text>
<text x="100.5" y="26.7">5</text>
<text x="109.4" y="24.1">4</text>
<text x="109.4" y="26.7">6</text>
<text x="129.7" y="25.4">3</text>
<text x="129.7" y="27.9">5</text>
<text x="138.6" y="25.4">4</text>
<text x="138.6" y="27.9">6</text>
<text x="164" y="25.4">3</text>
<text x="164" y="27.9">5</text>
<text x="172.9" y="25.4">4</text>
<text x="172.9" y="27.9">6</text>
<text x="197" y="25.4">3</text>
<text x="197" y="27.9">5</text>
<text x="205.9" y="25.4">4</text>
<text x="205.9" y="27.9">6</text>
<text x="235.1" y="25.4">3</text>
<text x="235.1" y="27.9">5</text>
<text x="244" y="25.4">4</text>
<text x="244" y="27.9">6</text>
<text x="265.6" y="25.4">3</text>
<text x="265.6" y="27.9">5</text>
<text x="274.5" y="25.4">4</text>
<text x="274.5" y="27.9">6</text>
<text x="10.4" y="35.9">A</text>
<text x="30.2" y="32.5" transform="rotate(-90 30.2 32.5)">1</text>
<text x="285.4" y="35.9">A</text>
<text x="64.5" y="36.9" transform="rotate(-90 64.5 36.9)">2</text>
<text x="79.8" y="36.9" transform="rotate(-90 79.8 36.9)">2</text>
<text x="64.5" y="45.8" transform="rotate(-90 64.5 45.8)">1</text>
<text x="79.8" y="45.8" transform="rotate(-90 79.8 45.8)">1</text>
<text x="100.5" y="48.3">1</text>
<text x="100.5" y="50.8">3</text>
<text x="100.5" y="53.3">5</text>
<text x="109.4" y="48.3">2</text>
<text x="109.4" y="50.8">4</text>
<text x="109.4" y="53.3">6</text>
<text x="129.7" y="49.5">1</text>
<text x="129.7" y="52.1">3</text>
<text x="138.6" y="49.5">2</text>
<text x="138.6" y="52.1">4</text>
<text x="164" y="49.5">1</text>
<text x="164" y="52.1">3</text>
<text x="172.9" y="49.5">2</text>
<text x="172.9" y="52.1">4</text>
<text x="197" y="49.5">1</text>
<text x="197" y="52.1">3</text>
<text x="205.9" y="49.5">2</text>
<text x="205.9" y="52.1">4</text>
<text x="235.1" y="49.5">1</text>
<text x="235.1" y="52.1">3</text>
<text x="244" y="49.5">2</text>
<text x="244" y="52.1">4</text>
<text x="265.6" y="49.5">1</text>
<text x="265.6" y="52.1">3</text>
<text x="274.5" y="49.5">2</text>
<text x="274.5" y="52.1">4</text>
<text x="129.7" y="54.6">5</text>
<text x="138.6" y="54.6">6</text>
<text x="164" y="54.6">5</text>
<text x="172.9" y="54.6">6</text>
<text x="197" y="54.6">5</text>
<text x="205.9" y="54.6">6</text>
<text x="235.1" y="54.6">5</text>
<text x="244" y="54.6">6</text>
<text x="265.6" y="54.6">5</text>
<text x="274.5" y="54.6">6</text>
<text x="35.3" y="67.3" transform="rotate(-90 35.3 67.3)">30</text>
<text x="40.4" y="67.3" transform="rotate(-90 40.4 67.3)">17</text>
<text x="42.9" y="67.3" transform="rotate(-90 42.9 67.3)">27</text>
<text x="63" y="68.6">2</text>
<text x="26.2" y="77.5">1</text>
<text x="26.2" y="74.9">2</text>
<text x="48.6" y="74.9">28</text>
<text x="49" y="77.5">3</text>
<text x="67.1" y="73.1" transform="rotate(-90 67.1 73.1)">1</text>
<text x="71.3" y="77.5">1</text>
<text x="80.2" y="77.5">2</text>
<text x="100.5" y="73.7">1</text>
<text x="100.5" y="76.2">3</text>
<text x="109.4" y="73.7">2</text>
<text x="109.4" y="76.2">4</text>
<text x="129.7" y="74.9">1</text>
<text x="129.7" y="77.5">3</text>
<text x="138.6" y="74.9">2</text>
<text x="138.6" y="77.5">4</text>
<text x="164" y="74.9">1</text>
<text x="164" y="77.5">3</text>
<text x="172.9" y="74.9">2</text>
<text x="172.9" y="77.5">4</text>
<text x="197" y="74.9">1</text>
<text x="197" y="77.5">3</text>
<text x="205.9" y="74.9">2</text>
<text x="205.9" y="77.5">4</text>
<text x="235.1" y="74.9">1</text>
<text x="235.1" y="77.5">3</text>
<text x="244" y="74.9">2</text>
<text x="244" y="77.5">4</text>
<text x="265.6" y="74.9">1</text>
<text x="265.6" y="77.5">3</text>
<text x="274.5" y="74.9">2</text>
<text x="274.5" y="77.5">4</text>
<text x="26.2" y="80">5</text>
<text x="26.2" y="82.5">6</text>
<text x="100.5" y="78.7">5</text>
<text x="109.4" y="78.7">6</text>
<text x="129.7" y="80">5</text>
<text x="138.6" y="80">6</text>
<text x="164" y="80">5</text>
<text x="172.9" y="80">6</text>
<text x="197" y="80">5</text>
<text x="205.9" y="80">6</text>
<text x="235.1" y="80">5</text>
<text x="244" y="80">6</text>
<text x="265.6" y="80">5</text>
<text x="274.5" y="80">6</text>
<text x="10.4" y="85.9">B</text>
<text x="26.2" y="85.1">7</text>
<text x="26.2" y="87.6">8</text>
<text x="48.6" y="85.1">18</text>
<text x="71.3" y="88.9">1</text>
<text x="80.2" y="88.9">2</text>
<text x="285.4" y="85.9">B</text>
<text x="25.7" y="92.7">10</text>
<text x="25.7" y="95.2">11</text>
<text x="26.2" y="90.2">9</text>
<text x="25.7" y="97.8">12</text>
<text x="25.7" y="100.3">13</text>
<text x="71.3" y="99.1">1</text>
<text x="80.2" y="99.1">2</text>
<text x="100.5" y="99.1">1</text>
<text x="100.5" y="101.6">3</text>
<text x="109.4" y="99.1">2</text>
<text x="109.4" y="101.6">4</text>
<text x="129.7" y="100.3">1</text>
<text x="138.6" y="100.3">2</text>
<text x="164" y="100.3">1</text>
<text x="172.9" y="100.3">2</text>
<text x="197" y="100.3">1</text>
<text x="205.9" y="100.3">2</text>
<text x="235.1" y="100.3">1</text>
<text x="244" y="100.3">2</text>
<text x="265.6" y="100.3">1</text>
<text x="274.5" y="100.3">2</text>
<text x="25.7" y="102.9">14</text>
<text x="25.7" y="105.4">15</text>
<text x="25.7" y="107.9">16</text>
<text x="100.5" y="104.1">5</text>
<text x="109.4" y="104.1">6</text>
<text x="129.7" y="102.9">3</text>
<text x="129.7" y="105.4">5</text>
<text x="138.6" y="102.9">4</text>
<text x="138.6" y="105.4">6</text>
<text x="164" y="102.9">3</text>
<text x="164" y="105.4">5</text>
<text x="172.9" y="102.9">4</text>
<text x="172.9" y="105.4">6</text>
<text x="197" y="102.9">3</text>
<text x="197" y="105.4">5</text>
<text x="205.9" y="102.9">4</text>
<text x="205.9" y="105.4">6</text>
<text x="235.1" y="102.9">3</text>
<text x="235.1" y="105.4">5</text>
<text x="244" y="102.9">4</text>
<text x="244" y="105.4">6</text>
<text x="265.6" y="102.9">3</text>
<text x="265.6" y="105.4">5</text>
<text x="274.5" y="102.9">4</text>
<text x="274.5" y="105.4">6</text>
<text x="71.3" y="109.2">1</text>
<text x="80.2" y="109.2">2</text>
<text x="37.8" y="115" transform="rotate(-90 37.8 115)">4</text>
<text x="40.4" y="115.5" transform="rotate(-90 40.4 115.5)">29</text>
<text x="142.4" y="124.5">1</text>
<text x="151.3" y="124.5">2</text>
<text x="166.5" y="124.5">1</text>
<text x="175.4" y="124.5">2</text>
<text x="106.2" y="129.5">1</text>
<text x="142.4" y="127">3</text>
<text x="142.4" y="129.5">5</text>
<text x="151.3" y="127">4</text>
<text x="151.3" y="129.5">6</text>
<text x="166.5" y="127">3</text>
<text x="166.5" y="129.5">5</text>
<text x="175.4" y="127">4</text>
<text x="175.4" y="129.5">6</text>
<text x="10.4" y="135.9">C</text>
<text x="106.2" y="134.6">2</text>
<text x="106.2" y="132.1">3</text>
<text x="141.9" y="137.2">11</text>
<text x="142.4" y="132.1">7</text>
<text x="142.4" y="134.6">9</text>
<text x="150.8" y="134.6">10</text>
<text x="150.8" y="137.2">12</text>
<text x="151.3" y="132.1">8</text>
<text x="166" y="137.2">11</text>
<text x="166.5" y="132.1">7</text>
<text x="166.5" y="134.6">9</text>
<text x="174.9" y="134.6">10</text>
<text x="174.9" y="137.2">12</text>
<text x="175.4" y="132.1">8</text>
<text x="285.4" y="135.9">C</text>
<text x="141.9" y="139.7">13</text>
<text x="141.9" y="142.2">15</text>
<text x="150.8" y="139.7">14</text>
<text x="150.8" y="142.2">16</text>
<text x="166" y="139.7">13</text>
<text x="166" y="142.2">15</text>
<text x="174.9" y="139.7">14</text>
<text x="174.9" y="142.2">16</text>
<text x="141.9" y="144.8">17</text>
<text x="141.9" y="147.3">19</text>
<text x="150.8" y="144.8">18</text>
<text x="150.8" y="147.3">20</text>
<text x="166" y="144.8">17</text>
<text x="166" y="147.3">19</text>
<text x="174.9" y="144.8">18</text>
<text x="174.9" y="147.3">20</text>
<text x="10.4" y="185.9">D</text>
<text x="285.4" y="185.9">D</text>
<text x="35" y="199.9">1</text>
<text x="85" y="199.9">2</text>
<text x="135" y="199.9">3</text>
<text x="185" y="199.9">4</text>
<text x="235" y="199.9">5</text>
<text x="285" y="199.9">6</text>
</g>
<g font-size="1.8" fill="#008484">
<text x="94.8" y="15.6">+12V</text>
<text x="218.5" y="15.6">+5V</text>
<text x="21.8" y="22.5">LM317_3PinPackage</text>
<text x="29.4" y="20.2">U1</text>
<text x="61.3" y="22.5">Conn_02x01</text>
<text x="62.9" y="20">J+5V1</text>
<text x="73.7" y="21.9">+5V</text>
<text x="91.5" y="20.7">+5V</text>
<text x="102.2" y="19.3">BUSIN1</text>
<text x="130.4" y="20.6">BUSOUT1</text>
<text x="166" y="20.6">JGND3</text>
<text x="198.4" y="20.6">BUSLD1</text>
<text x="237.1" y="20.6">JGND4</text>
<text x="267.6" y="20.6">JGND5</text>
<text x="12.4" y="25.8">+12V</text>
<text x="25.7" y="26.3">VI</text>
<text x="32.7" y="26.3">VO</text>
<text x="31.1" y="30.5" transform="rotate(-90 31.1 30.5)">ADJ</text>
<text x="43.9" y="30.2">R1</text>
<text x="44.1" y="32.6">R240</text>
<text x="60.4" y="31.8" transform="rotate(-90 60.4 31.8)">C1</text>
<text x="62.9" y="31.6" transform="rotate(-90 62.9 31.6)">10uf</text>
<text x="156.9" y="35.8">GND</text>
<text x="177.2" y="35.8">GND</text>
<text x="210.3" y="35.8">GND</text>
<text x="228" y="35.8">GND</text>
<text x="248.4" y="35.8">GND</text>
<text x="258.5" y="35.8">GND</text>
<text x="278.8" y="35.8">GND</text>
<text x="94.7" y="37.1">GND</text>
<text x="112.5" y="37.1">GND</text>
<text x="123.9" y="37.1">GND</text>
<text x="141.7" y="37.1">GND</text>
<text x="24.8" y="42.1" transform="rotate(-90 24.8 42.1)">C2</text>
<text x="27.4" y="44.4" transform="rotate(-90 27.4 44.4)">0.01uF</text>
<text x="61.6" y="45.7" transform="rotate(-90 61.6 45.7)">JGND1</text>
<text x="76.9" y="45.7" transform="rotate(-90 76.9 45.7)">JGND2</text>
<text x="91.5" y="47.3">+5V</text>
<text x="94.8" y="42.3">+12V</text>
<text x="102.2" y="46">BUSIN2</text>
<text x="130.4" y="47.3">BUSOUT2</text>
<text x="166" y="47.3">JGND6</text>
<text x="198.4" y="47.3">BUSLD2</text>
<text x="218.5" y="42.3">+5V</text>
<text x="237.1" y="47.3">JGND7</text>
<text x="267.6" y="47.3">JGND8</text>
<text x="35.5" y="50.6">3266W-1-102LF</text>
<text x="40.2" y="48.3">VR1</text>
<text x="68" y="52.3">GND</text>
<text x="83.3" y="52.3">GND</text>
<text x="28.7" y="58.7">GND</text>
<text x="29.8" y="63.2">Arduino_Nano_v2.x</text>
<text x="37" y="60.6">A1</text>
<text x="60.2" y="65.6">Conn_Coaxial</text>
<text x="63.7" y="63">X1</text>
<text x="94.7" y="63.7">GND</text>
<text x="112.5" y="63.7">GND</text>
<text x="123.9" y="63.7">GND</text>
<text x="141.7" y="63.7">GND</text>
<text x="156.9" y="62.5">GND</text>
<text x="177.2" y="62.5">GND</text>
<text x="210.3" y="62.5">GND</text>
<text x="228" y="62.5">GND</text>
<text x="248.4" y="62.5">GND</text>
<text x="258.5" y="62.5">GND</text>
<text x="278.8" y="62.5">GND</text>
<text x="36.2" y="71" transform="rotate(-90 36.2 71)">VIN</text>
<text x="41.3" y="71.2" transform="rotate(-90 41.3 71.2)">3V3</text>
<text x="43.8" y="71.3" transform="rotate(-90 43.8 71.3)">+5V</text>
<text x="94.8" y="67.7">+12V</text>
<text x="102.2" y="71.4">BUSIN3</text>
<text x="218.5" y="67.7">+5V</text>
<text x="28.4" y="75.8">D0/RX</text>
<text x="41.9" y="75.8">RESET</text>
<text x="60.4" y="73.9">GND</text>
<text x="70.2" y="74.6">Conn_02x01</text>
<text x="72.4" y="72.1">JTRIG1</text>
<text x="91.5" y="72.7">+5V</text>
<text x="130.4" y="72.7">BUSOUT3</text>
<text x="166" y="72.7">JGND9</text>
<text x="198.4" y="72.7">BUSLD3</text>
<text x="236.6" y="72.7">JGND10</text>
<text x="267.1" y="72.7">JGND11</text>
<text x="28.4" y="78.4">D1/TX</text>
<text x="28.4" y="80.9">D2</text>
<text x="28.4" y="83.4">D3</text>
<text x="41.9" y="78.4">RESET</text>
<text x="72.4" y="83.5">JTRIG2</text>
<text x="28.4" y="86">D4</text>
<text x="28.4" y="88.5">D5</text>
<text x="42.9" y="86">AREF</text>
<text x="70.2" y="86">Conn_02x01</text>
<text x="94.7" y="89.1">GND</text>
<text x="112.5" y="89.1">GND</text>
<text x="123.9" y="89.1">GND</text>
<text x="141.7" y="89.1">GND</text>
<text x="156.9" y="87.9">GND</text>
<text x="177.2" y="87.9">GND</text>
<text x="210.3" y="87.9">GND</text>
<text x="228" y="87.9">GND</text>
<text x="248.4" y="87.9">GND</text>
<text x="258.5" y="87.9">GND</text>
<text x="278.8" y="87.9">GND</text>
<text x="28.4" y="93.6">D7</text>
<text x="28.4" y="91.1">D6</text>
<text x="45.5" y="91.1">A0</text>
<text x="45.5" y="93.6">A1</text>
<text x="72.4" y="93.6">JTRIG3</text>
<text x="94.8" y="93.1">+12V</text>
<text x="218.5" y="93.1">+5V</text>
<text x="28.4" y="96.1">D8</text>
<text x="28.4" y="98.7">D9</text>
<text x="28.4" y="101.2">D10</text>
<text x="45.5" y="96.1">A2</text>
<text x="45.5" y="98.7">A3</text>
<text x="45.5" y="101.2">A4</text>
<text x="70.2" y="96.2">Conn_02x01</text>
<text x="91.5" y="98.1">+5V</text>
<text x="102.2" y="96.8">BUSIN4</text>
<text x="130.4" y="98.1">BUSOUT4</text>
<text x="165.5" y="98.1">JGND12</text>
<text x="198.4" y="98.1">BUSLD4</text>
<text x="236.6" y="98.1">JGND13</text>
<text x="267.1" y="98.1">JGND14</text>
<text x="28.4" y="103.8">D11</text>
<text x="28.4" y="106.3">D12</text>
<text x="45.5" y="103.8">A5</text>
<text x="45.5" y="106.3">A6</text>
<text x="70.2" y="106.3">Conn_02x01</text>
<text x="72.4" y="103.8">JTRIG4</text>
<text x="28.4" y="108.8">D13</text>
<text x="38.7" y="112.8" transform="rotate(-90 38.7 112.8)">GND</text>
<text x="41.3" y="112.8" transform="rotate(-90 41.3 112.8)">GND</text>
<text x="45.5" y="108.8">A7</text>
<text x="156.9" y="113.3">GND</text>
<text x="177.2" y="113.3">GND</text>
<text x="210.3" y="113.3">GND</text>
<text x="228" y="113.3">GND</text>
<text x="248.4" y="113.3">GND</text>
<text x="258.5" y="113.3">GND</text>
<text x="278.8" y="113.3">GND</text>
<text x="94.7" y="114.5">GND</text>
<text x="112.5" y="114.5">GND</text>
<text x="123.9" y="114.5">GND</text>
<text x="141.7" y="114.5">GND</text>
<text x="145.1" y="119.9">NET1</text>
<text x="169.2" y="119.9">NET2</text>
<text x="37.5" y="123.4">GND</text>
<text x="99.3" y="125">CON1</text>
<text x="137.3" y="122.2">Conn_02x10_Odd_Even</text>
<text x="161.4" y="122.2">Conn_02x10_Odd_Even</text>
<text x="93.4" y="127.3">Barrel_Jack_Switch</text>
<text x="112.6" y="126.1">+12V</text>
<text x="112.5" y="139.9">GND</text>
</g>
<g font-size="1.8">
<text x="111.8" y="21.6">Cool0</text>
<text x="146" y="22.9">CoolSource0</text>
<text x="188" y="22.9">PDCOM0</text>
<text x="208.3" y="22.9">CoolCOM0</text>
<text x="116.8" y="26.7">LD0</text>
<text x="146" y="27.9">LDSource0</text>
<text x="184.7" y="25.4">CoolSource0</text>
<text x="186.2" y="27.9">LDSource0</text>
<text x="111.8" y="48.3">Cool1</text>
<text x="116.8" y="53.3">LD1</text>
<text x="146" y="49.5">CoolSource1</text>
<text x="184.7" y="52.1">CoolSource1</text>
<text x="188" y="49.5">PDCOM1</text>
<text x="208.3" y="49.5">CoolCOM1</text>
<text x="146" y="54.6">LDSource1</text>
<text x="186.2" y="54.6">LDSource1</text>
<text x="82.5" y="77.5">LD0</text>
<text x="111.8" y="73.7">Cool2</text>
<text x="146" y="74.9">CoolSource2</text>
<text x="184.7" y="77.5">CoolSource2</text>
<text x="188" y="74.9">PDCOM2</text>
<text x="208.3" y="74.9">CoolCOM2</text>
<text x="20.5" y="82.5">Cool3</text>
<text x="22" y="80">LD3</text>
<text x="116.8" y="78.7">LD2</text>
<text x="146" y="80">LDSource2</text>
<text x="186.2" y="80">LDSource2</text>
<text x="20.5" y="87.6">Cool2</text>
<text x="22" y="85.1">LD2</text>
<text x="82.5" y="88.9">LD1</text>
<text x="20.5" y="90.2">Cool1</text>
<text x="22" y="92.7">LD1</text>
<text x="22" y="95.2">LD0</text>
<text x="48.6" y="90.2">19CoolCOM0</text>
<text x="48.6" y="92.7">20PDCOM0</text>
<text x="48.6" y="95.2">21CoolCOM1</text>
<text x="20.5" y="97.8">Cool0</text>
<text x="48.6" y="97.8">22PDCOM1</text>
<text x="48.6" y="100.3">23CoolCOM2</text>
<text x="82.5" y="99.1">LD2</text>
<text x="111.8" y="99.1">Cool3</text>
<text x="146" y="100.3">CoolSource3</text>
<text x="188" y="100.3">PDCOM3</text>
<text x="208.3" y="100.3">CoolCOM3</text>
<text x="48.6" y="102.9">24PDCOM2</text>
<text x="48.6" y="105.4">25CoolCOM3</text>
<text x="48.6" y="107.9">26PDCOM3</text>
<text x="116.8" y="104.1">LD3</text>
<text x="146" y="105.4">LDSource3</text>
<text x="184.7" y="102.9">CoolSource3</text>
<text x="186.2" y="105.4">LDSource3</text>
<text x="82.5" y="109.2">LD3</text>
</g>
</svg>
